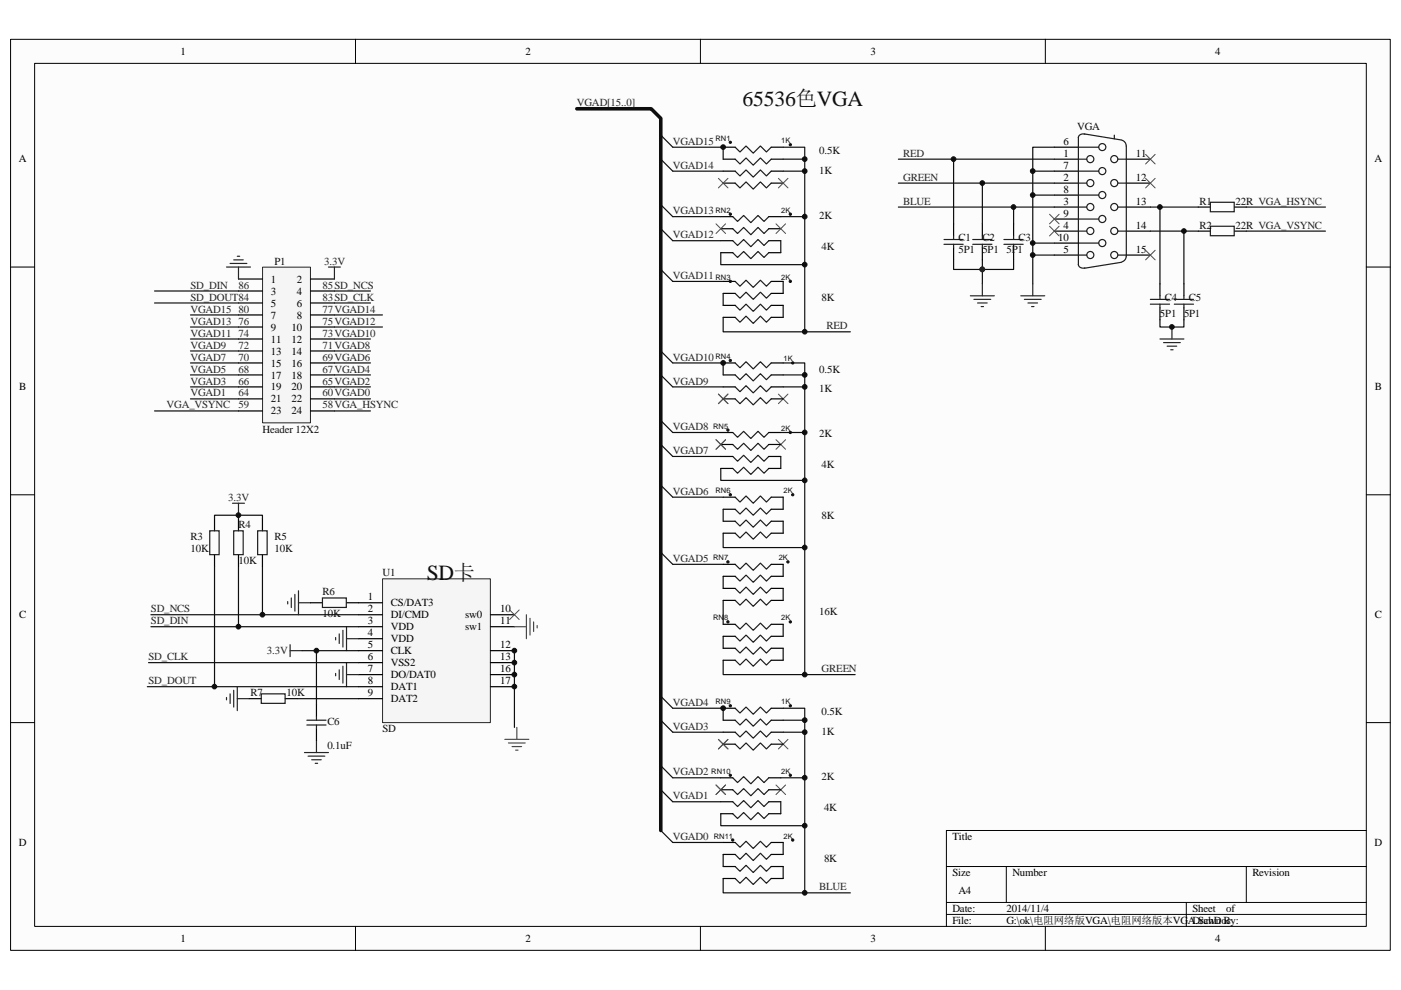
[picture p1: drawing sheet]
<svg xmlns="http://www.w3.org/2000/svg" width="297mm" height="210mm" viewBox="0 0 297 210" stroke-linecap="round" stroke-linejoin="round" font-family="sans-serif">
<path d="M2.3 8.4h292.5v193.2h-292.5z" fill="#fcfcfc"/>
<path d="M2.2 8.3h292.6v193.3h-292.6z" fill="none" stroke="#000" stroke-width=".21"/>
<path d="M7.4 13.5h282.3v183h-282.3z" fill="#fcfcfc"/>
<g fill="none" stroke="#000" stroke-width=".21">
<path d="M7.3 13.4h282.4v183.1h-282.4zM75.4 8.3v5.1M148.5 8.3v5.1M221.6 8.3v5.1M2.2 56.6h5.1M289.7 56.6h5.1M2.2 104.9h5.1M289.7 104.9h5.1M2.2 153.3h5.1M289.7 153.3h5.1M289.7 176.1h-89v20.4M75.4 196.5v5.1"/>
<path d="M148.5 196.5v5.1M200.7 183.8h89M200.7 191.4h89M200.7 194h89M213.4 183.8v7.6M221.6 196.5v5.1M251.5 191.4v5.1M264.2 183.8v7.6"/>
</g>
<g fill="#0e0e0e" stroke="#0e0e0e" stroke-width=".21">
<path d="M154.7 30h.3v.3h-.3z" fill-rule="evenodd"/>
<path d="M167.4 30.5h.3v.4h-.3z" fill-rule="evenodd"/>
<path d="M154.7 149.5h.3v.4h-.3z" fill-rule="evenodd"/>
<path d="M167.4 149.5h.3v.4h-.3z" fill-rule="evenodd"/>
<path d="M154.7 164.3h.3v.3h-.3z" fill-rule="evenodd"/>
<path d="M167.4 164.3h.3v.3h-.3z" fill-rule="evenodd"/>
<path d="M154.2 91h.3v.4h-.3z" fill-rule="evenodd"/>
<path d="M167.4 91.6h.3v.3h-.3z" fill-rule="evenodd"/>
<path d="M154.7 104.8h.3v.3h-.3z" fill-rule="evenodd"/>
<path d="M167.9 104.8h.3v.3h-.3z" fill-rule="evenodd"/>
<circle cx="208.3" cy="57.1" r=".5"/>
<circle cx="154.8" cy="45.4" r=".24"/>
<circle cx="167.6" cy="45.4" r=".24"/>
<circle cx="154.8" cy="59.7" r=".24"/>
<circle cx="167.6" cy="59.7" r=".24"/>
<circle cx="155.3" cy="178.2" r=".24"/>
<circle cx="168.1" cy="178.2" r=".24"/>
<circle cx="154.8" cy="76.5" r=".24"/>
<circle cx="168.1" cy="77" r=".24"/>
<circle cx="154.3" cy="119.2" r=".24"/>
<circle cx="167.1" cy="119.2" r=".24"/>
<circle cx="154.3" cy="131.9" r=".24"/>
<circle cx="167.6" cy="131.9" r=".24"/>
</g>
<g fill="none" stroke="#1c1c1c" stroke-width=".25">
<path d="M155.9 38.8l1 1.1 1.3-1.3 1.5 1.5 1.5-1.5 1.3 1.3 1-1.1M155.9 36.3l1 1 1.3-1.3 1.5 1.6 1.5-1.6 1.3 1.3 1-1M155.9 33.8l1 1 1.3-1.3 1.5 1.5 1.5-1.5 1.3 1.3 1-1M155.9 31.2l1 1 1.3-1.2 1.5 1.5 1.5-1.5 1.3 1.2 1-1M228.6 31.2h4.4M228.6 38.8h1.8M228.6 33.8h1.8M228.6 36.3h4.4M228.6 29.2v26.9M229.9 28.4l7.9 1.3M230 28.5a.95 .95 0 0 0-1.4 .8M236.3 28.7v.7"/>
<path d="M237 38.8h1.8M237 33.8h1.8M237.9 29.7a1.35 1.35 0 0 1 .9 1.3v23.4a1.24 1.24 0 0 1-.9 1.1M155.4 53.6l1 1 1.3-1.3 1.5 1.6 1.5-1.6 1.3 1.3 1-1M155.4 51.1l1 1 1.3-1.3 1.5 1.5 1.5-1.5 1.3 1.3 1-1M155.4 48.5l1 1 1.3-1.3 1.5 1.6 1.5-1.6 1.3 1.3 1-1M155.4 46l1 1 1.3-1.3 1.5 1.5 1.5-1.5 1.3 1.3 1-1M155.9 59.7l1 1 1.3-1.3 1.5 1.6 1.5-1.6 1.3 1.3 1-1M228.6 43.9h1.8M228.6 49h1.8M228.6 54.1h1.8M228.6 56a.95 .95 0 0 0 1.4 .8"/>
<path d="M228.6 41.4h4.4M228.6 46.5h4.4M228.6 51.6h4.4M237 43.9h1.8M237 49h1.8M237 54.1h1.8M237.8 55.6l-7.9 1.3M155.9 67.3l1 1 1.3-1.2 1.5 1.5 1.5-1.5 1.3 1.2 1-1M155.9 64.8l1 1 1.3-1.3 1.5 1.5 1.5-1.5 1.3 1.3 1-1M155.9 62.2l1 1 1.3-1.2 1.5 1.5 1.5-1.5 1.3 1.2 1-1M155.9 79.5l1 1 1.3-1.2 1.5 1.5 1.5-1.5 1.3 1.2 1-1M155.9 77l1 1 1.3-1.3 1.5 1.6 1.5-1.6 1.3 1.3 1-1"/>
<path d="M155.4 99.4l1 1 1.3-1.3 1.5 1.5 1.5-1.5 1.3 1.3 1-1M155.4 96.8l1 1 1.3-1.2 1.5 1.5 1.5-1.5 1.3 1.2 1-1M155.4 94.3l1 1 1.3-1.3 1.5 1.5 1.5-1.5 1.3 1.3 1-1M155.4 91.7l1 1.1 1.3-1.3 1.5 1.5 1.5-1.5 1.3 1.3 1-1.1M155.9 84.6l1 1 1.3-1.3 1.5 1.6 1.5-1.6 1.3 1.3 1-1M155.9 82.1l1 1 1.3-1.3 1.5 1.5 1.5-1.5 1.3 1.3 1-1M155.9 113.1l1 1 1.3-1.3 1.5 1.6 1.5-1.6 1.3 1.3 1-1M155.9 110.6l1 1 1.3-1.3 1.5 1.5 1.5-1.5 1.3 1.3 1-1M155.9 108l1 1 1.3-1.2 1.5 1.5 1.5-1.5 1.3 1.2 1-1M155.9 105.5l1 1 1.3-1.3 1.5 1.5 1.5-1.5 1.3 1.3 1-1M155.9 119.7l1 1 1.3-1.3 1.5 1.6 1.5-1.6 1.3 1.3 1-1M155.9 127.3l1 1.1 1.3-1.3 1.5 1.5 1.5-1.5 1.3 1.3 1-1.1"/>
<path d="M155.9 124.8l1 1 1.3-1.3 1.5 1.6 1.5-1.6 1.3 1.3 1-1M155.9 122.2l1 1.1 1.3-1.3 1.5 1.5 1.5-1.5 1.3 1.3 1-1.1M155.9 137.5l1 1 1.3-1.3 1.5 1.6 1.5-1.6 1.3 1.3 1-1M155.9 135l1 1 1.3-1.3 1.5 1.5 1.5-1.5 1.3 1.3 1-1M155.9 132.4l1 1 1.3-1.2 1.5 1.5 1.5-1.5 1.3 1.2 1-1M155.9 157.8l1 1.1 1.3-1.3 1.5 1.5 1.5-1.5 1.3 1.3 1-1.1M155.9 155.3l1 1 1.3-1.3 1.5 1.6 1.5-1.6 1.3 1.3 1-1M155.9 152.8l1 1 1.3-1.3 1.5 1.5 1.5-1.5 1.3 1.3 1-1M155.9 150.2l1 1 1.3-1.2 1.5 1.5 1.5-1.5 1.3 1.2 1-1M155.9 140l1 1.1 1.3-1.3 1.5 1.5 1.5-1.5 1.3 1.3 1-1.1M155.4 172.6l1 1 1.3-1.3 1.5 1.6 1.5-1.6 1.3 1.3 1-1M155.4 170.1l1 1 1.3-1.3 1.5 1.5 1.5-1.5 1.3 1.3 1-1"/>
<path d="M155.4 167.5l1 1 1.3-1.2 1.5 1.5 1.5-1.5 1.3 1.2 1-1M155.4 165l1 1 1.3-1.3 1.5 1.5 1.5-1.5 1.3 1.3 1-1M155.9 178.7l1 1 1.3-1.3 1.5 1.6 1.5-1.6 1.3 1.3 1-1M155.9 186.3l1 1 1.3-1.2 1.5 1.5 1.5-1.5 1.3 1.2 1-1M155.9 183.8l1 1 1.3-1.3 1.5 1.6 1.5-1.6 1.3 1.3 1-1M155.9 181.2l1 1.1 1.3-1.3 1.5 1.5 1.5-1.5 1.3 1.3 1-1.1"/>
<circle cx="231.2" cy="38.8" r=".75"/>
<circle cx="231.2" cy="33.7" r=".75"/>
<circle cx="233.7" cy="36.3" r=".75"/>
<circle cx="233.7" cy="31.2" r=".75"/>
<circle cx="236.2" cy="33.7" r=".75"/>
<circle cx="236.2" cy="38.8" r=".75"/>
<circle cx="231.2" cy="49" r=".75"/>
<circle cx="231.2" cy="43.9" r=".75"/>
<circle cx="231.2" cy="54.1" r=".75"/>
<circle cx="233.7" cy="46.4" r=".75"/>
<circle cx="233.7" cy="41.4" r=".75"/>
<circle cx="233.7" cy="51.5" r=".75"/>
<circle cx="236.2" cy="49" r=".75"/>
<circle cx="236.2" cy="43.9" r=".75"/>
<circle cx="236.2" cy="54.1" r=".75"/>
</g>
<g fill="none" stroke="#000" stroke-width=".25">
<path d="M153.3 38.8h2.6M153.3 36.3h2.6M153.3 33.8h2.6M153.3 31.2h2.6M163.5 38.8h2.5M163.5 36.3h2.5M163.5 33.8h2.5M163.5 31.2h2.5M223.5 38.8h5.1M223.5 36.3h5.1M223.5 33.8h5.1M223.5 31.2h5.1"/>
<path d="M238.8 38.8h5.1M238.8 33.8h5.1M152.8 53.6h2.6M152.8 51.1h2.6M152.8 48.5h2.6M152.8 46h2.6M153.3 59.7h2.6M163 53.6h2.5M163 51.1h2.5M163 48.5h2.5M163 46h2.5M163.5 59.7h2.5"/>
<path d="M223.5 43.9h5.1M223.5 49h5.1M223.5 54.1h5.1M223.5 41.4h5.1M223.5 46.5h5.1M223.5 51.6h5.1M238.8 43.9h5.1M238.8 49h5.1M238.8 54.1h5.1M153.3 67.3h2.6M153.3 64.8h2.6M153.3 62.2h2.6"/>
<path d="M153.3 79.5h2.6M153.3 77h2.6M163.5 67.3h2.5M163.5 64.8h2.5M163.5 62.2h2.5M163.5 79.5h2.5M163.5 77h2.5M152.8 99.4h2.6M152.8 96.8h2.6M152.8 94.3h2.6M152.8 91.7h2.6M153.3 84.6h2.6"/>
<path d="M153.3 82.1h2.6M163 99.4h2.5M163 96.8h2.5M163 94.3h2.5M163 91.7h2.5M163.5 84.6h2.5M163.5 82.1h2.5M153.3 113.1h2.6M153.3 110.6h2.6M153.3 108h2.6M153.3 105.5h2.6M153.3 119.7h2.6"/>
<path d="M163.5 113.1h2.5M163.5 110.6h2.5M163.5 108h2.5M163.5 105.5h2.5M163.5 119.7h2.5M153.3 127.3h2.6M153.3 124.8h2.6M153.3 122.2h2.6M153.3 137.5h2.6M153.3 135h2.6M153.3 132.4h2.6M163.5 127.3h2.5"/>
<path d="M163.5 124.8h2.5M163.5 122.2h2.5M163.5 137.5h2.5M163.5 135h2.5M163.5 132.4h2.5M153.3 157.8h2.6M153.3 155.3h2.6M153.3 152.8h2.6M153.3 150.2h2.6M153.3 140h2.6M163.5 157.8h2.5M163.5 155.3h2.5"/>
<path d="M163.5 152.8h2.5M163.5 150.2h2.5M163.5 140h2.5M152.8 172.6h2.6M152.8 170.1h2.6M152.8 167.5h2.6M152.8 165h2.6M153.3 178.7h2.6M163 172.6h2.5M163 170.1h2.5M163 167.5h2.5M163 165h2.5"/>
<path d="M163.5 178.7h2.5M153.3 186.3h2.6M153.3 183.8h2.6M153.3 181.2h2.6M163.5 186.3h2.5M163.5 183.8h2.5M163.5 181.2h2.5"/>
</g>
<g fill="none" stroke="#0e0e0e" stroke-width=".25">
<path d="M140.1 28.7l2.5 2.5h10.7v2.6M140.1 33.8l2.5 2.5h10.7M166 31.2h4.6v39.2M166 36.3h4.6M166 33.8h4.6M190.5 33.8h33M202.2 33.8v13.7M208.3 38.8h15.2M219 36.3v23.9M223.5 31.2h-4.5v5.1h4.5M140.1 43.4l2.5 2.6h10.2M140.1 48.5l2.5 2.6h10.2"/>
<path d="M140.1 57.2l2.5 2.5h10.7M152.8 53.6v2.5h17.8M165.5 51.1v2.5M165.5 46h5.1M166 59.7v2.5M190.5 43.9h33M202.2 55.1v2.1h12.7v-2.1M208.3 55.1v5.1M214.9 43.9v3.6M219 41.4h4.5M219 51.6h4.5M219 54.1h4.5"/>
<path d="M243.9 43.9h10.2M243.9 49h10.2M245.9 43.9v16.3M251 49v11.2M264.2 43.9h16.8M264.2 49h16.8M140.1 74.4l2.5 2.6h10.7v2.5M140.1 79.5l2.5 2.6h10.7M153.3 67.3v3.1h27M153.3 62.2v2.6M166 77h4.6v66.1h-17.3v-3.1M166 64.8v2.5"/>
<path d="M166 79.5h4.6M245.9 67.8v1.6h5.1v-1.6M140.1 89.2l2.5 2.5h10.2M140.1 94.3l2.5 2.5h10.2M152.8 99.4v2.5h17.8M165.5 96.8v2.6M165.5 91.7h5.1M166 82.1h4.6M140.1 102.9l2.5 2.6h10.7M140.1 117.2l2.5 2.5h10.7M153.3 113.1v3h17.3M153.3 108v2.6"/>
<path d="M166 105.5v2.5M166 110.6v2.5M166 119.7v2.5M153.3 122.2v2.6M153.3 127.3v5.1M153.3 135v2.5M166 124.8v2.5M166 132.4v2.6M166 137.5v2.5M140.1 147.7l2.5 2.5h10.7v2.6M140.1 152.8l2.5 2.5h10.7M166 150.2h4.6v39.2"/>
<path d="M166 155.3h4.6M166 152.8h4.6M170.6 143.1h10.7M140.1 162.4l2.5 2.6h10.2M140.1 167.5l2.5 2.6h10.2M140.1 176.1l2.5 2.6h10.7M152.8 172.6v2.5h17.8M165.5 170.1v2.5M165.5 165h5.1M166 178.7v2.5M153.3 186.3v3.1h27M153.3 181.2v2.6"/>
<path d="M166 183.8v2.5"/>
</g>
<g fill="none" stroke="#4c4c4c" stroke-width=".21">
<path d="M152.3 37.8l2 2.1M154.3 37.8l-2 2.1M165 37.8l2.1 2.1M167.1 37.8l-2.1 2.1M242.9 37.8l2 2.1M242.9 32.7l2 2.1M244.9 37.8l-2 2.1M244.9 32.7l-2 2.1M151.8 47.5l2 2M153.8 47.5l-2 2M164.5 47.5l2.1 2M166.6 47.5l-2.1 2"/>
<path d="M222.5 45.4l2.1 2.1M222.5 48l2.1 2M224.6 45.4l-2.1 2.1M224.6 48l-2.1 2M242.9 53.1l2 2M244.9 53.1l-2 2M151.8 93.3l2 2M152.3 83.6l2 2M153.8 93.3l-2 2M154.3 83.6l-2 2M164.5 93.3l2.1 2M165 83.6l2.1 2"/>
<path d="M166.6 93.3l-2.1 2M167.1 83.6l-2.1 2M152.3 156.8l2 2.1M154.3 156.8l-2 2.1M165 156.8l2.1 2.1M167.1 156.8l-2.1 2.1M151.8 166.5l2 2M153.8 166.5l-2 2M164.5 166.5l2.1 2M166.6 166.5l-2.1 2"/>
</g>
<path d="M122.3 23.1h15.8l2 2v151" fill="none" stroke="#0e0e0e" stroke-width=".76"/>
<g fill="none" stroke="#262626" stroke-width=".25">
<path d="M205.7 62.7h5.1M206.5 63.5h3.6M207.3 64.3h2M208 65h.5M208.3 60.2v2.5M216.4 62.7h5.1M217.2 63.5h3.5M217.9 64.3h2.1M218.7 65h.5M219 60.2v2.5M245.9 71.9h5.1M246.7 72.7h3.5"/>
<path d="M247.5 73.4h2M248.2 74.2h.5M248.5 69.4v2.5"/>
</g>
<circle cx="208.3" cy="57.1" r=".5" fill="#262626" stroke="#262626" stroke-width=".21"/>
<path d="M55.7 56.7h10.1v33h-10.1z" fill="#f5f5f5"/>
<path d="M55.7 56.7h10.1v33h-10.1z" fill="none" stroke="#262626" stroke-width=".21"/>
<g fill="none" stroke="#000" stroke-width=".25">
<path d="M50.6 59.2h5M65.8 59.2h5.1M50.6 61.7h5M50.6 64.3h5M50.6 66.8h5M50.6 69.4h5M50.6 71.9h5M50.6 74.4h5M50.6 77h5M50.6 79.5h5M65.8 61.7h5.1M65.8 64.3h5.1"/>
<path d="M65.8 66.8h5.1M65.8 69.4h5.1M65.8 71.9h5.1M65.8 74.4h5.1M65.8 77h5.1M65.8 79.5h5.1M50.6 82.1h5M50.6 84.6h5M50.6 87.2h5M65.8 82.1h5.1M65.8 84.6h5.1M65.8 87.2h5.1"/>
</g>
<path d="M48 56.6h5.1M48.8 55.9h3.5M49.5 55.1h2.1M50.3 54.4h.5M50.6 56.6v2.6M69.6 56.6h2.6M70.9 56.6v2.6" fill="none" stroke="#262626" stroke-width=".25"/>
<path d="M107 156.8h5.1M107.8 157.6h3.6M108.6 158.3h2M109.3 159.1h.5M109.6 154.3v2.5" fill="none" stroke="#4c4c4c" stroke-width=".25"/>
<path d="M81.1 122.8h22.9v30.5h-22.9z" fill="#f5f5f5"/>
<path d="M81.1 122.8h22.9v30.5h-22.9z" fill="none" stroke="#262626" stroke-width=".21"/>
<g fill="none" stroke="#000" stroke-width=".25">
<path d="M202.2 47.5v2.5M202.2 52.6v2.5M208.3 47.5v2.5M208.3 52.6v2.5M214.9 47.5v2.5M214.9 52.6v2.5M254.1 43.9h2.5M254.1 49h2.5M261.7 43.9h2.5M261.7 49h2.5M245.9 60.2v2.5M245.9 65.3v2.5"/>
<path d="M251 60.2v2.5M251 65.3v2.5M45.5 110v2.6M45.5 117.7v2.5M50.6 110v2.6M50.6 117.7v2.5M55.6 110v2.6M55.6 117.7v2.5M65.8 127.8h2.6M73.5 127.8h7.6M76 130.4h5.1M76 132.9h5.1"/>
<path d="M76 135.5h5.1M76 138h5.1M104 130.4h5.1M104 132.9h5.1M104 138h5.1M52.8 148.2h2.6M60.5 148.2h2.5M67.1 149.5v2.5M67.1 154.5v2.6M76 140.5h5.1M76 143.1h5.1M76 145.6h5.1"/>
<path d="M76 148.2h5.1M104 140.5h5.1M104 143.1h5.1M104 145.6h5.1"/>
</g>
<path d="M109.1 132.9h2.5M111.6 130.4v5.1M112.4 131.1v3.6M113.1 131.9v2M113.9 132.7v.5" fill="none" stroke="#4c4c4c" stroke-width=".25"/>
<g fill="none" stroke="#262626" stroke-width=".25">
<path d="M49.3 106.7h2.5M50.6 106.7v2.6M61 127.6v.5M61.5 138h2.5M61.5 136.7v2.6M61.8 126.8v2.1M62.5 126.1v3.5M63.3 127.8h2.5M63.3 125.3v5.1M71.2 135.2v.5M71.9 134.5v2M72.7 133.7v3.5"/>
<path d="M73.5 135.5h2.5M73.5 132.9v5.1M48 147.9v.5M48.8 147.2v2M49.5 146.4v3.6M50.3 148.2h2.5M50.3 145.6v5.1M64.6 159.6h5M67.1 157.1v2.5M71.2 142.8v.5M71.9 142.1v2M72.7 141.3v3.6"/>
<path d="M73.5 143.1h2.5M73.5 140.5v5.1M65.3 160.4h3.6M66.1 161.1h2M66.8 161.9h.5"/>
</g>
<g fill="none" stroke="#0e0e0e" stroke-width=".25">
<path d="M190.5 38.8h17.8v8.7M32.8 64.3h17.8M32.8 61.7h17.8M40.4 66.8h10.2M40.4 69.4h10.2M40.4 71.9h10.2M40.4 74.4h10.2M40.4 77h10.2M40.4 79.5h10.2M70.9 66.8h10.2M70.9 69.4h10.2M70.9 64.3h7.6"/>
<path d="M70.9 61.7h7.6M70.9 71.9h7.6M70.9 74.4h7.6M70.9 77h7.6M70.9 79.5h7.6M32.8 87.2h17.8M40.4 82.1h10.2M40.4 84.6h10.2M70.9 87.2h7.6M70.9 82.1h7.6M70.9 84.6h7.6M50.6 109.3h-5.1v.7"/>
<path d="M55.6 110v-.7h-4.8h-.2v.7M32 132.9h18.6M32 130.4h44M45.5 120.2v25.4M50.6 120.2v12.7h25.4M55.6 120.2v10.2M64 138h3.1v11.5M67.1 138h8.9M108.6 138h.5v16.3M31.2 145.6h44.8M31.5 140.5h44.5M63 148.2h13"/>
</g>
<path d="M108.1 129.4l2 2M110.1 129.4l-2 2" fill="none" stroke="#4c4c4c" stroke-width=".21"/>
<g fill="none" stroke="#1c1c1c" stroke-width=".25">
<path d="M200.1 50.8h4.1M200.1 51.8h4.1M202.2 50v.8M202.2 51.8v.8M206.2 50.8h4.1M206.2 51.8h4.1M208.3 50v.8M208.3 51.8v.8M212.8 50.8h4.1M212.8 51.8h4.1M214.9 50v.8M214.9 51.8v.8"/>
<path d="M256.6 42.9h5.1v2h-5.1zM256.6 48h5.1v2h-5.1zM243.9 63.5h4.1M243.9 64.5h4.1M245.9 62.7v.8M245.9 64.5v.8M249 63.5h4M249 64.5h4M251 62.7v.8M251 64.5v.8M44.5 112.6h2v5h-2zM49.5 112.6h2.1v5h-2.1z"/>
<path d="M54.6 112.6h2v5h-2zM68.4 126.8h5v2h-5zM55.4 147.2h5v2h-5zM65.1 152.8h4M65.1 153.8h4M67.1 152v.8M67.1 153.8v.7"/>
</g>
<g fill="#0e0e0e" stroke="#0e0e0e" stroke-width=".21">
<circle cx="45.5" cy="145.6" r=".49"/>
<circle cx="50.6" cy="132.9" r=".5"/>
<circle cx="50.6" cy="109.3" r=".5"/>
<circle cx="55.6" cy="130.4" r=".49"/>
<circle cx="67.1" cy="138" r=".49"/>
<circle cx="109.1" cy="145.6" r=".5"/>
<circle cx="109.1" cy="143.1" r=".5"/>
<circle cx="109.1" cy="140.5" r=".5"/>
<circle cx="109.1" cy="138" r=".5"/>
<circle cx="153.3" cy="150.2" r=".49"/>
<circle cx="153.3" cy="77" r=".49"/>
<circle cx="153.3" cy="31.2" r=".49"/>
<circle cx="170.6" cy="189.4" r=".49"/>
<circle cx="170.6" cy="175.1" r=".49"/>
<circle cx="170.6" cy="165" r=".49"/>
<circle cx="170.6" cy="155.3" r=".49"/>
<circle cx="170.6" cy="152.7" r=".49"/>
<circle cx="170.6" cy="143.1" r=".49"/>
<circle cx="170.6" cy="116.1" r=".49"/>
<circle cx="170.6" cy="101.9" r=".49"/>
<circle cx="170.6" cy="91.7" r=".49"/>
<circle cx="170.6" cy="82.1" r=".49"/>
<circle cx="170.6" cy="79.5" r=".49"/>
<circle cx="170.6" cy="70.4" r=".49"/>
<circle cx="170.6" cy="56.1" r=".49"/>
<circle cx="170.6" cy="45.9" r=".49"/>
<circle cx="170.6" cy="36.3" r=".49"/>
<circle cx="170.6" cy="33.7" r=".49"/>
<circle cx="202.2" cy="33.7" r=".5"/>
<circle cx="208.3" cy="38.8" r=".5"/>
<circle cx="214.9" cy="43.9" r=".49"/>
<circle cx="219" cy="54.1" r=".5"/>
<circle cx="219" cy="51.5" r=".5"/>
<circle cx="219" cy="41.4" r=".5"/>
<circle cx="219" cy="36.3" r=".5"/>
<circle cx="245.9" cy="43.9" r=".5"/>
<circle cx="248.5" cy="69.3" r=".5"/>
<circle cx="251" cy="49" r=".49"/>
</g>
<g font-size="4.6" fill="#0e0e0e">
<text x="157.4" y="22.6">65536色VGA</text>
<text x="90.5" y="123">SD卡</text>
</g>
<g font-size="2.3">
<text x="38.3" y="11.6">1</text>
<text x="111.4" y="11.6">2</text>
<text x="184.5" y="11.6">3</text>
<text x="257.7" y="11.6">4</text>
<text x="4" y="34.5">A</text>
<text x="225.5" y="33.3">1</text>
<text x="225.5" y="30.7">6</text>
<text x="225.5" y="35.8">7</text>
<text x="240.9" y="33.3">11</text>
<text x="291.4" y="34.5">A</text>
<text x="225.5" y="38.3">2</text>
<text x="225.5" y="40.9">8</text>
<text x="240.9" y="38.3">12</text>
<text x="225.5" y="43.4">3</text>
<text x="225.5" y="46">9</text>
<text x="240.9" y="43.4">13</text>
<text x="224.4" y="51">10</text>
<text x="225.5" y="48.5">4</text>
<text x="225.5" y="53.6">5</text>
<text x="240.9" y="48.5">14</text>
<text x="240.9" y="53.6">15</text>
<text x="57.4" y="59.9">1</text>
<text x="62.9" y="59.9">2</text>
<text x="57.4" y="62.5">3</text>
<text x="57.4" y="65">5</text>
<text x="62.9" y="62.5">4</text>
<text x="62.9" y="65">6</text>
<text x="57.4" y="67.6">7</text>
<text x="57.4" y="70.1">9</text>
<text x="61.8" y="70.1">10</text>
<text x="62.9" y="67.6">8</text>
<text x="57.4" y="72.7">11</text>
<text x="57.4" y="75.2">13</text>
<text x="57.4" y="77.7">15</text>
<text x="61.8" y="72.7">12</text>
<text x="61.8" y="75.2">14</text>
<text x="61.8" y="77.7">16</text>
<text x="4" y="82.8">B</text>
<text x="57.4" y="80.3">17</text>
<text x="57.4" y="82.8">19</text>
<text x="61.8" y="80.3">18</text>
<text x="61.8" y="82.8">20</text>
<text x="291.5" y="82.8">B</text>
<text x="57.4" y="85.4">21</text>
<text x="57.4" y="87.9">23</text>
<text x="61.8" y="85.4">22</text>
<text x="61.8" y="87.9">24</text>
<text x="4" y="131.1">C</text>
<text x="78" y="127.3">1</text>
<text x="78" y="129.9">2</text>
<text x="82.9" y="128.6">CS/DAT3</text>
<text x="82.9" y="131.1">DI/CMD</text>
<text x="98.6" y="131.1">sw0</text>
<text x="106" y="129.9">10</text>
<text x="291.5" y="131.1">C</text>
<text x="78" y="132.4">3</text>
<text x="78" y="135">4</text>
<text x="78" y="137.5">5</text>
<text x="82.9" y="133.7">VDD</text>
<text x="82.9" y="136.2">VDD</text>
<text x="98.6" y="133.7">sw1</text>
<text x="106" y="137.5">12</text>
<text x="106" y="132.4">11</text>
<text x="78" y="140">6</text>
<text x="78" y="142.6">7</text>
<text x="82.9" y="138.8">CLK</text>
<text x="82.9" y="141.3">VSS2</text>
<text x="82.9" y="143.8">DO/DAT0</text>
<text x="106" y="140">13</text>
<text x="106" y="142.6">16</text>
<text x="78" y="145.1">8</text>
<text x="78" y="147.7">9</text>
<text x="82.9" y="146.4">DAT1</text>
<text x="82.9" y="148.9">DAT2</text>
<text x="106" y="145.1">17</text>
<text x="4" y="179.4">D</text>
<text x="201.9" y="178.1">Title</text>
<text x="291.4" y="179.4">D</text>
<text x="201.9" y="185.8">Size</text>
<text x="214.6" y="185.8">Number</text>
<text x="265.5" y="185.8">Revision</text>
<text x="203.2" y="189.6">A4</text>
<text x="201.9" y="193.4">Date:</text>
<text x="201.9" y="195.9">File:</text>
<text x="213.4" y="193.4">2014/11/4</text>
<text x="213.4" y="195.9">G:\ok\电阻网络版VGA\电阻网络版本VGA.SchDoc</text>
<text x="252.8" y="195.9">Drawn By:</text>
<text x="252.8" y="193.4">Sheet</text>
<text x="259.9" y="193.4">of</text>
<text x="38.3" y="199.8">1</text>
<text x="111.4" y="199.8">2</text>
<text x="184.5" y="199.8">3</text>
<text x="257.7" y="199.8">4</text>
</g>
<g font-size="2.3" fill="#262626">
<text x="122.3" y="22.6">VGAD[15..0]</text>
<text x="142.7" y="30.7">VGAD15</text>
<text x="142.7" y="35.8">VGAD14</text>
<text x="191.5" y="33.3">RED</text>
<text x="191.5" y="38.3">GREEN</text>
<text x="142.7" y="45.4">VGAD13</text>
<text x="191.5" y="43.4">BLUE</text>
<text x="142.7" y="50.5">VGAD12</text>
<text x="68.7" y="56.1">3.3V</text>
<text x="142.7" y="59.2">VGAD11</text>
<text x="40.4" y="63.8">SD_DOUT84</text>
<text x="40.4" y="61.2">SD_DIN</text>
<text x="50.6" y="61.2">86</text>
<text x="68.4" y="63.8">83SD_CLK</text>
<text x="68.4" y="61.2">85SD_NCS</text>
<text x="40.4" y="71.4">VGAD11</text>
<text x="40.4" y="68.8">VGAD13</text>
<text x="40.4" y="66.3">VGAD15</text>
<text x="50.6" y="71.4">74</text>
<text x="50.6" y="68.8">76</text>
<text x="50.6" y="66.3">80</text>
<text x="68.4" y="71.4">73VGAD10</text>
<text x="68.4" y="68.8">75VGAD12</text>
<text x="68.4" y="66.3">77VGAD14</text>
<text x="175.2" y="69.8">RED</text>
<text x="40.4" y="76.5">VGAD7</text>
<text x="40.4" y="73.9">VGAD9</text>
<text x="50.6" y="76.5">70</text>
<text x="50.6" y="73.9">72</text>
<text x="68.4" y="76.5">69VGAD6</text>
<text x="68.4" y="73.9">71VGAD8</text>
<text x="142.7" y="76.5">VGAD10</text>
<text x="40.4" y="81.6">VGAD3</text>
<text x="40.4" y="79">VGAD5</text>
<text x="50.6" y="79">68</text>
<text x="50.6" y="81.6">66</text>
<text x="68.4" y="81.6">65VGAD2</text>
<text x="68.4" y="79">67VGAD4</text>
<text x="142.7" y="81.6">VGAD9</text>
<text x="35.3" y="86.6">VGA_VSYNC</text>
<text x="40.4" y="84.1">VGAD1</text>
<text x="50.6" y="86.6">59</text>
<text x="50.6" y="84.1">64</text>
<text x="68.4" y="84.1">60VGAD0</text>
<text x="68.4" y="86.6">58VGA_HSYNC</text>
<text x="142.7" y="91.2">VGAD8</text>
<text x="142.7" y="96.3">VGAD7</text>
<text x="48.4" y="106.2">3.3V</text>
<text x="142.7" y="104.9">VGAD6</text>
<text x="142.7" y="119.2">VGAD5</text>
<text x="32" y="129.9">SD_NCS</text>
<text x="32" y="132.4">SD_DIN</text>
<text x="31.5" y="140">SD_CLK</text>
<text x="56.6" y="138.8">3.3V</text>
<text x="174.2" y="142.6">GREEN</text>
<text x="31.5" y="145.1">SD_DOUT</text>
<text x="142.7" y="149.7">VGAD4</text>
<text x="142.7" y="154.8">VGAD3</text>
<text x="142.7" y="164.4">VGAD2</text>
<text x="142.7" y="169.5">VGAD1</text>
<text x="142.7" y="178.2">VGAD0</text>
<text x="173.7" y="188.9">BLUE</text>
</g>
<g font-size="2.3" fill="#0e0e0e">
<text x="228.4" y="27.6">VGA</text>
<text x="173.7" y="32.7">0.5K</text>
<text x="173.7" y="36.8">1K</text>
<text x="173.7" y="46.5">2K</text>
<text x="254.3" y="43.4">R1</text>
<text x="262" y="43.4">22R VGA_HSYNC</text>
<text x="174.2" y="53.1">4K</text>
<text x="203.2" y="53.6">5P1</text>
<text x="203.2" y="51">C1</text>
<text x="208.3" y="53.6">5P1</text>
<text x="208.3" y="51">C2</text>
<text x="213.4" y="53.6">5P1</text>
<text x="215.9" y="51">C3</text>
<text x="254.3" y="48.5">R2</text>
<text x="262" y="48.5">22R VGA_VSYNC</text>
<text x="58.2" y="56.1">P1</text>
<text x="174.2" y="63.8">8K</text>
<text x="246.9" y="63.8">C4</text>
<text x="252" y="63.8">C5</text>
<text x="245.9" y="67.3">5P1</text>
<text x="251" y="67.3">5P1</text>
<text x="173.7" y="79">0.5K</text>
<text x="173.7" y="83.1">1K</text>
<text x="55.7" y="91.7">Header 12X2</text>
<text x="173.7" y="92.8">2K</text>
<text x="174.2" y="99.4">4K</text>
<text x="50.6" y="112.1">R4</text>
<text x="174.2" y="110">8K</text>
<text x="40.4" y="114.6">R3</text>
<text x="40.4" y="117.2">10K</text>
<text x="50.6" y="119.7">10K</text>
<text x="58.2" y="114.6">R5</text>
<text x="58.2" y="117.2">10K</text>
<text x="81.1" y="122.2">U1</text>
<text x="68.4" y="126.3">R6</text>
<text x="68.4" y="130.9">10K</text>
<text x="173.7" y="130.4">16K</text>
<text x="53.1" y="147.7">R7</text>
<text x="60.7" y="147.7">10K</text>
<text x="69.4" y="153.8">C6</text>
<text x="81.1" y="155.3">SD</text>
<text x="174.2" y="151.7">0.5K</text>
<text x="174.2" y="155.8">1K</text>
<text x="69.4" y="158.9">0.1uF</text>
<text x="174.2" y="165.5">2K</text>
<text x="174.7" y="172.1">4K</text>
<text x="174.7" y="182.8">8K</text>
</g>
<g font-size="1.6" fill="#0e0e0e">
<text x="151.7" y="29.9">RN1</text>
<text x="165.6" y="30.4">1K</text>
<text x="151.7" y="45.1">RN2</text>
<text x="165.6" y="45.1">2K</text>
<text x="151.7" y="59.4">RN3</text>
<text x="165.6" y="59.4">2K</text>
<text x="151.7" y="76.1">RN4</text>
<text x="166.1" y="76.6">1K</text>
<text x="151.2" y="90.9">RN5</text>
<text x="165.6" y="91.4">2K</text>
<text x="151.7" y="104.6">RN6</text>
<text x="166.1" y="104.6">2K</text>
<text x="151.2" y="118.9">RN7</text>
<text x="165.1" y="118.9">2K</text>
<text x="151.2" y="131.6">RN8</text>
<text x="165.6" y="131.6">2K</text>
<text x="151.7" y="149.4">RN9</text>
<text x="165.6" y="149.4">1K</text>
<text x="150.8" y="164.1">RN10</text>
<text x="165.6" y="164.1">2K</text>
<text x="151.3" y="177.9">RN11</text>
<text x="166.1" y="177.9">2K</text>
</g>
</svg>
